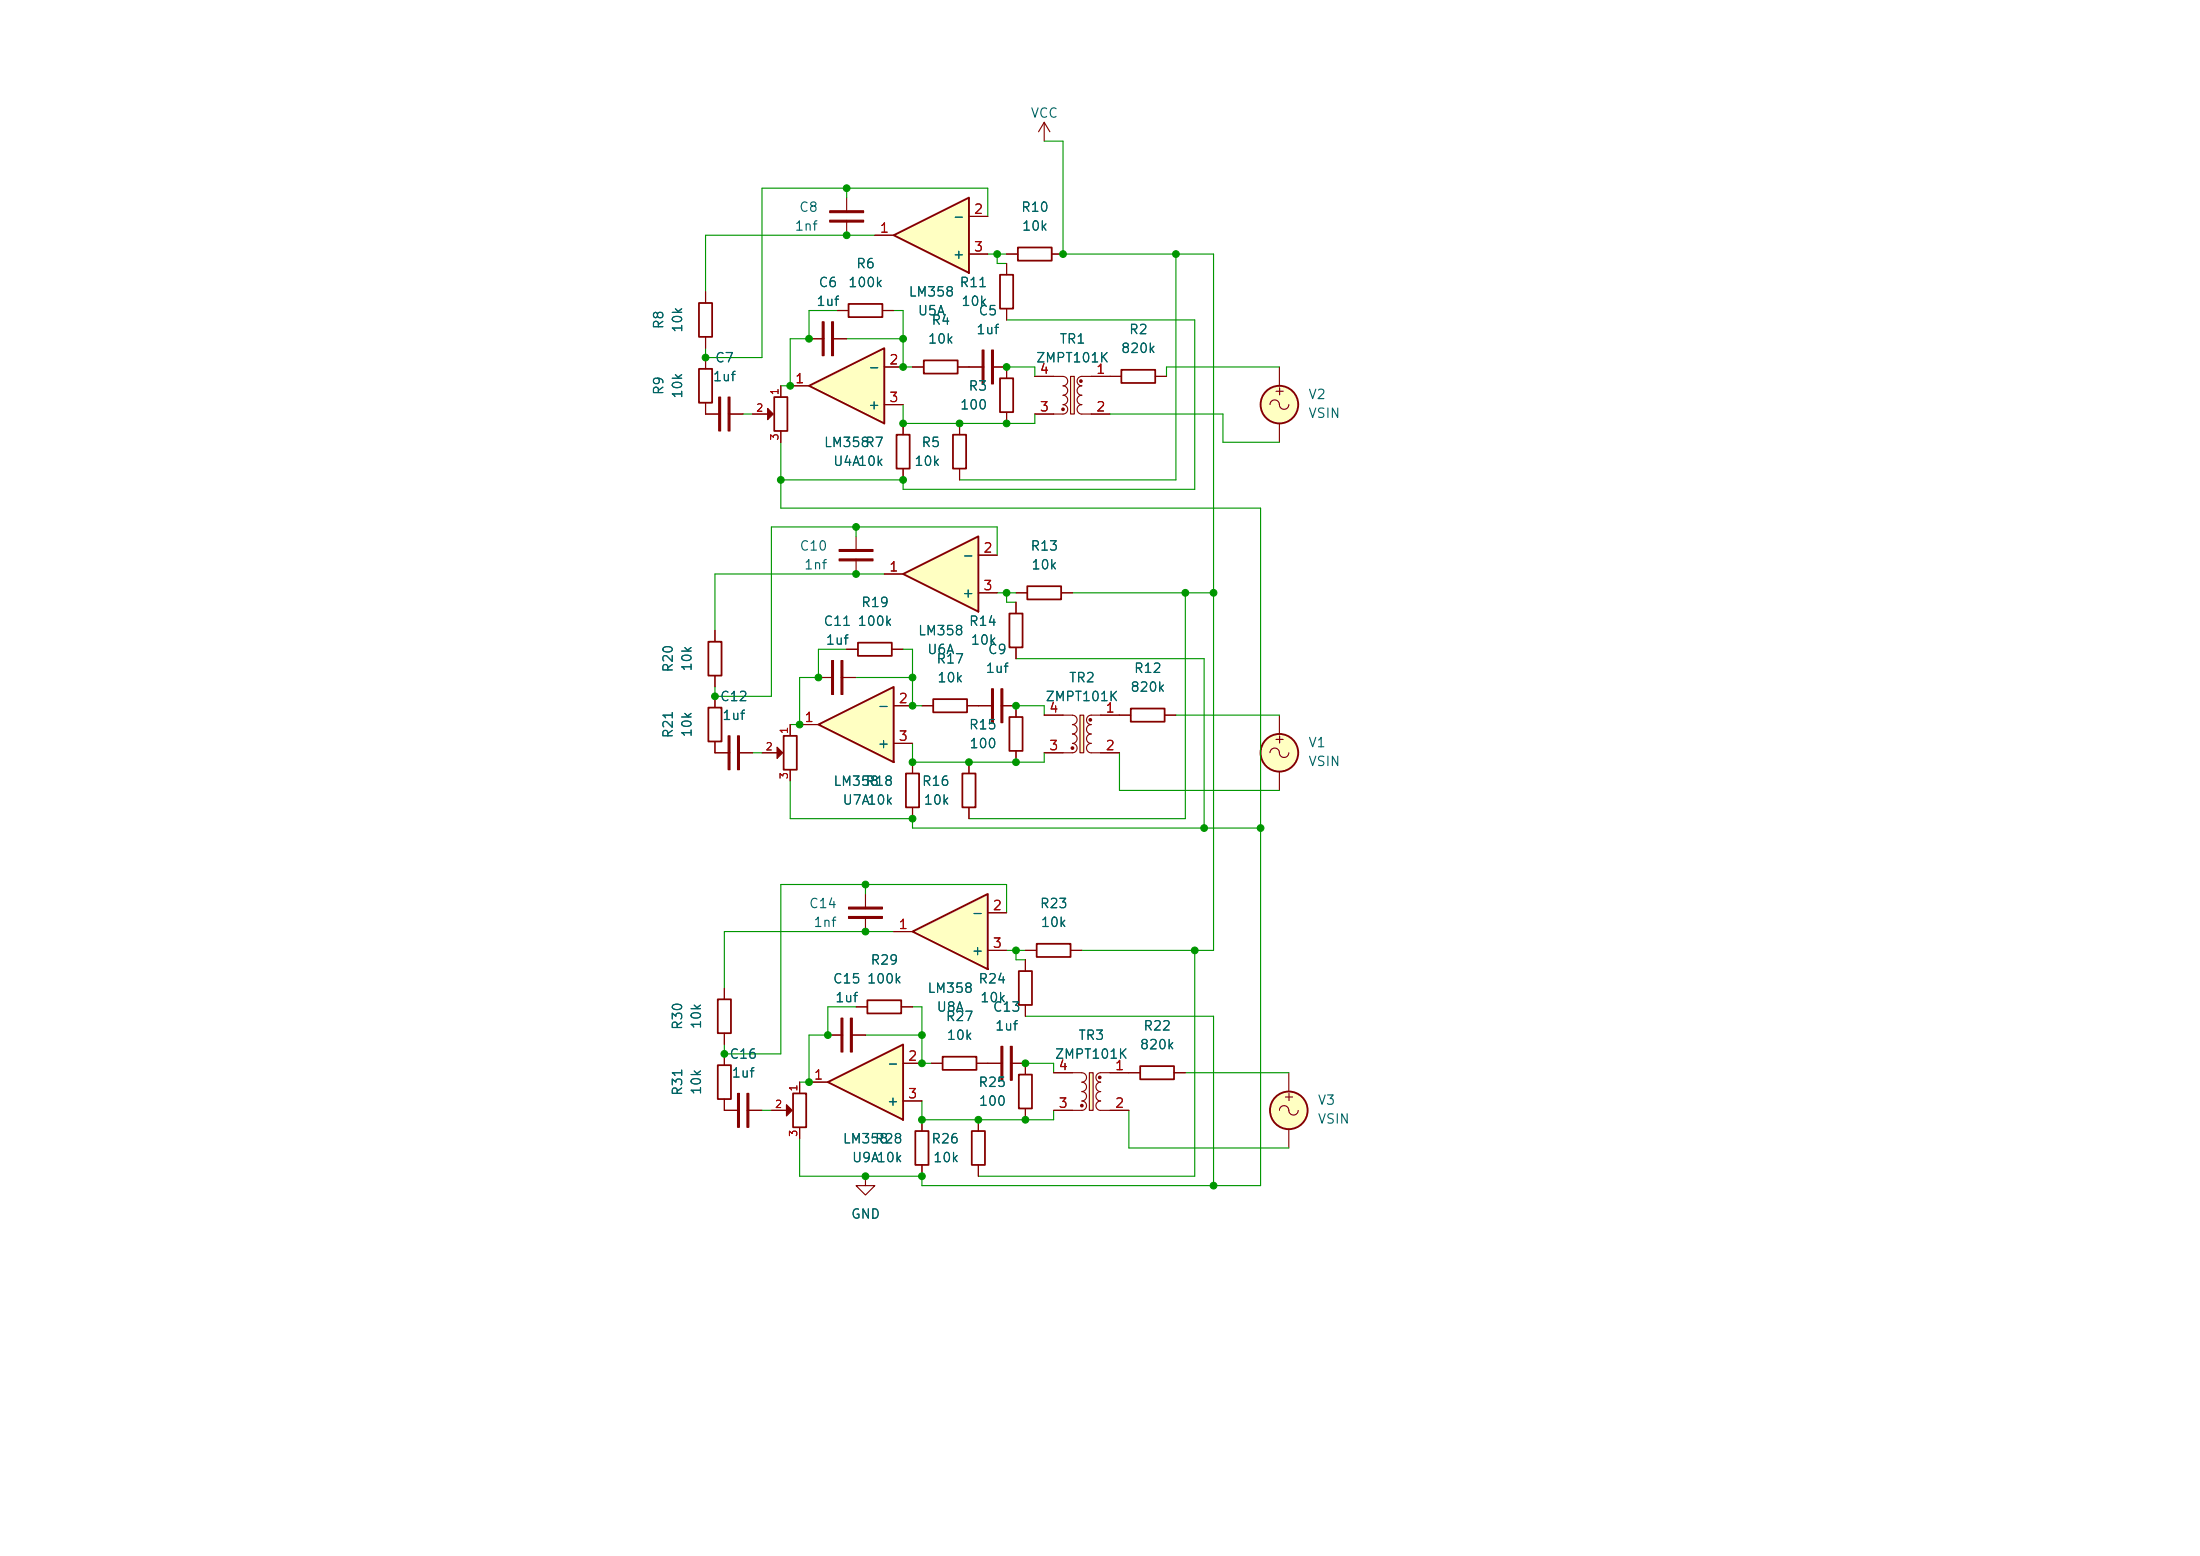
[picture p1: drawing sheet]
<svg xmlns="http://www.w3.org/2000/svg" width="297mm" height="210mm" viewBox="0 0 297 210" stroke-linecap="round" stroke-linejoin="round" font-family="sans-serif">
<path d="M104.5 53.6h1.8v4.6h-1.8zM136.3 82.8h1.7v4.6h-1.7zM127.3 142.6h4.5v1.8h-4.5z" fill="none" stroke="#840000" stroke-width=".24"/>
<g fill="none" stroke="#840000" stroke-width=".15">
<path d="M95.2 55.9h2.1M98.3 55.9h2M101.6 55.9h2M105.4 52.1v1.5M105.4 58.2v1.5M132.1 95.3h2M135.2 95.3h2M137.2 81.3v1.5M137.2 87.4v1.5M116.8 158.8v1.2h-1.2l1.2 1.3 1.3-1.3h-1.3M116.8 158.8h.1M125.7 143.5h1.5"/>
<path d="M131.8 143.5h1.5"/>
</g>
<g fill="#840000" stroke="#840000" stroke-width=".15">
<path d="M135.1 93h.3v4.5h-.3z"/>
<path d="M133.9 93h.2v4.5h-.2z"/>
<path d="M98.3 53.6h.3v4.6h-.3z"/>
<path d="M97 53.6h.3v4.6h-.3z"/>
<path d="M103.6 55.1l.8 .8-.8 .7z"/>
</g>
<path d="M123.2 125.7l10.1-5v10.1z" fill="#ffffc2"/>
<path d="M123.2 125.7l10.1-5v10.1z" fill="none" stroke="#840000" stroke-width=".25"/>
<g fill="none" stroke="#840000" stroke-width=".15">
<path d="M95.2 48.3v1.5M95.2 54.4v1.5M124.5 95.3h1.5M130.6 95.3h1.5M115.6 135.9h1.5M120.6 125.7h2.6M121.7 135.9h1.5M133.3 123.2h2.6M133.3 128.3h2.6M138.4 129.5v1.5M138.4 135.7v1.5M133.3 143.5h2"/>
<path d="M136.4 143.5h2v1.5M138.4 149.6v1.5"/>
</g>
<path d="M94.4 49.8h1.7v4.6h-1.7zM126 94.4h4.6v1.7h-4.6zM117.1 135h4.6v1.8h-4.6zM137.5 131.1h1.8v4.5h-1.8zM137.5 145h1.8v4.6h-1.8z" fill="none" stroke="#840000" stroke-width=".24"/>
<g fill="#840000" stroke="#840000" stroke-width=".15">
<path d="M136.4 141.2h.3v4.6h-.3z"/>
<path d="M135.1 141.2h.3v4.6h-.3z"/>
</g>
<path d="M121.9 77.5l10.2-5.1v10.2z" fill="#ffffc2"/>
<path d="M121.9 77.5l10.2-5.1v10.2z" fill="none" stroke="#840000" stroke-width=".25"/>
<path d="M115.6 72.4v2M115.6 75.5v2M119.4 77.5h2.5M132.1 74.9h2.5M132.1 80h2.5M124.5 151.1v1.5M124.5 157.3v1.5M132.1 151.1v1.5M132.1 157.3v1.5" fill="none" stroke="#840000" stroke-width=".15"/>
<path d="M123.6 152.7h1.7v4.5h-1.7zM131.2 152.7h1.8v4.5h-1.8z" fill="none" stroke="#840000" stroke-width=".24"/>
<g fill="#840000" stroke="#840000" stroke-width=".15">
<path d="M113.3 75.4h4.6v.3h-4.6z"/>
<path d="M113.3 74.2h4.6v.2h-4.6z"/>
</g>
<path d="M109.2 52.1l10.2-5.1v10.2z" fill="#ffffc2"/>
<path d="M109.2 52.1l10.2-5.1v10.2z" fill="none" stroke="#840000" stroke-width=".25"/>
<g fill="none" stroke="#840000" stroke-width=".15">
<path d="M95.2 39.4v1.5M114.3 26.7v2M114.3 29.8v2M95.2 45.5v1.5M106.7 52.1h2.5M119.4 49.5h2.5M119.4 54.6h2.5M121.9 57.2v1.5M149.9 50.8h1.5M156 50.8h1.5M121.9 63.3v1.5M151.1 96.5h1.5"/>
<path d="M157.2 96.5h1.5M123.2 102.9v1.5M123.2 109v1.5"/>
</g>
<path d="M94.4 40.9h1.7v4.6h-1.7zM121 58.7h1.8v4.5h-1.8zM151.4 49.9h4.6v1.8h-4.6zM152.7 95.6h4.5v1.8h-4.5zM122.3 104.4h1.8v4.6h-1.8z" fill="none" stroke="#840000" stroke-width=".24"/>
<g fill="#840000" stroke="#840000" stroke-width=".15">
<path d="M112 29.7h4.6v.3h-4.6z"/>
<path d="M112 28.4h4.6v.3h-4.6z"/>
</g>
<path d="M144.5 50.8h.5v5.1h-.5z" fill="#ffffc2"/>
<path d="M113 41.9h1.5M119.1 41.9h1.5M139.7 50.8h3.8a.63 .63 0 0 1 .6 .6 .63 .63 0 0 1-.6 .7 .64 .64 0 0 1 .6 .6 .64 .64 0 0 1-.6 .6M143.5 53.3a.63 .63 0 0 1 .6 .7 .63 .63 0 0 1-.6 .6 .64 .64 0 0 1 .6 .6 .64 .64 0 0 1-.6 .7h-3.8M144.5 50.8h.5v5.1h-.5zM146 53.3a.64 .64 0 0 0-.6 .7 .64 .64 0 0 0 .6 .6 .64 .64 0 0 0-.6 .7 .64 .64 0 0 0 .6 .6h3.9M149.9 50.8h-3.9a.64 .64 0 0 0-.6 .6 .64 .64 0 0 0 .6 .7 .64 .64 0 0 0-.6 .6 .64 .64 0 0 0 .6 .6" fill="none" stroke="#840000" stroke-width=".15"/>
<g fill="none" stroke="#840000" stroke-width=".25">
<circle cx="143.5" cy="55.2" r=".13"/>
<circle cx="145.9" cy="51.4" r=".13"/>
</g>
<path d="M114.6 41h4.5v1.8h-4.5z" fill="none" stroke="#840000" stroke-width=".24"/>
<path d="M120.6 31.8l10.2-5.1v10.1z" fill="#ffffc2"/>
<path d="M120.6 31.8l10.2-5.1v10.1z" fill="none" stroke="#840000" stroke-width=".25"/>
<g fill="none" stroke="#840000" stroke-width=".15">
<path d="M141 16.5l.7 1.3M141 16.5l-.8 1.3M141 16.5v2.6M118.1 31.8h2.5M130.8 29.2h2.5M130.8 34.3h2.5M135.9 34.3h1.5M142 34.3h1.5M109.2 45.7h2M112.3 45.7h2M114.3 87.6h1.5M120.4 87.6h1.5"/>
<path d="M137.2 80h1.5M143.3 80h1.5"/>
</g>
<g fill="#840000" stroke="#840000" stroke-width=".15">
<path d="M112.3 43.4h.2v4.6h-.2z"/>
<path d="M111 43.4h.3v4.6h-.3z"/>
</g>
<path d="M137.4 33.4h4.6v1.8h-4.6zM138.7 79.1h4.6v1.8h-4.6zM115.8 86.7h4.6v1.8h-4.6z" fill="none" stroke="#840000" stroke-width=".24"/>
<path d="M145.8 96.5h.5v5.1h-.5z" fill="#ffffc2"/>
<g fill="none" stroke="#840000" stroke-width=".15">
<path d="M135.9 35.6v1.5M123.2 49.5h1.5M129.3 49.5h3.5M133.9 49.5h2M135.9 41.7v1.5M171.4 54.6a.67 .67 0 0 1 .8-.6 .67 .67 0 0 1 .6 .8 .64 .64 0 0 0 .7 .4 .64 .64 0 0 0 .5-.6M172.7 49.5v2.6M172.7 57.2v2.5M96.5 85.1v1.5M96.5 91.2v1.5M96.5 94v1.5M106.7 97.8v1.5"/>
<path d="M110.5 91.4h2M113.6 91.4h2M137.2 95.3v1.5M141 96.5h3.8a.63 .63 0 0 1 .6 .7 .63 .63 0 0 1-.6 .6M144.8 97.8a.63 .63 0 0 1 .6 .6 .63 .63 0 0 1-.6 .7 .64 .64 0 0 1 .6 .6 .64 .64 0 0 1-.6 .6 .64 .64 0 0 1 .6 .7 .64 .64 0 0 1-.6 .6h-3.8M145.8 96.5h.5v5.1h-.5zM147.3 97.8a.64 .64 0 0 0-.6 .6 .64 .64 0 0 0 .6 .7 .64 .64 0 0 0-.6 .6 .64 .64 0 0 0 .6 .6 .64 .64 0 0 0-.6 .7 .64 .64 0 0 0 .6 .6M151.1 96.5h-3.8a.64 .64 0 0 0-.6 .7 .64 .64 0 0 0 .6 .6M172.7 96.5v2.6M96.5 100.1v1.5h2M99.6 101.6h2M102.9 101.6h2"/>
<path d="M106.7 103.9v1.5M130.8 102.9v1.5M130.8 109v1.5M137.2 101.4v1.5M147.3 101.6h3.8M171.4 101.6a.67 .67 0 0 1 .8-.6 .67 .67 0 0 1 .6 .8 .64 .64 0 0 0 .7 .4 .64 .64 0 0 0 .5-.6M172.7 104.1v2.6M111.8 139.7h2M114.8 139.7h2M116.8 120.7v2M116.8 123.7v2M138.4 128.3h1.5"/>
<path d="M144.5 128.3h1.5M97.8 142.2v1.5M97.8 148.4v1.5M172.7 149.9a.67 .67 0 0 1 .8-.7 .67 .67 0 0 1 .5 .9 .64 .64 0 0 0 .7 .4 .64 .64 0 0 0 .6-.6M174 144.8v2.5M174 152.4v2.5"/>
</g>
<g fill="none" stroke="#840000" stroke-width=".25">
<circle cx="172.7" cy="54.6" r="2.54"/>
<circle cx="147.2" cy="97.2" r=".13"/>
<circle cx="144.8" cy="101" r=".13"/>
<circle cx="172.7" cy="101.6" r="2.54"/>
<circle cx="174" cy="149.9" r="2.54"/>
</g>
<g fill="#ffffc2" stroke="#ffffc2" stroke-width=".14">
<circle cx="172.7" cy="101.6" r="2.54"/>
<circle cx="172.7" cy="54.6" r="2.54"/>
<circle cx="174" cy="149.9" r="2.54"/>
</g>
<path d="M135 37.1h1.8v4.6h-1.8zM124.7 48.6h4.6v1.8h-4.6zM95.6 95.5h1.8v4.6h-1.8zM95.6 86.6h1.8v4.6h-1.8zM105.8 99.3h1.8v4.6h-1.8zM136.3 96.8h1.7v4.5h-1.7zM129.9 104.4h1.8v4.6h-1.8zM140 127.4h4.5v1.8h-4.5zM96.9 143.8h1.8v4.5h-1.8z" fill="none" stroke="#840000" stroke-width=".24"/>
<g fill="#840000" stroke="#840000" stroke-width=".15">
<path d="M133.9 47.2h.2v4.6h-.2z"/>
<path d="M132.6 47.2h.2v4.6h-.2z"/>
<path d="M99.6 99.3h.2v4.6h-.2z"/>
<path d="M98.3 99.3h.3v4.6h-.3z"/>
<path d="M104.9 100.8l.8 .8-.8 .8z"/>
<path d="M114.8 137.4h.3v4.6h-.3z"/>
<path d="M113.5 137.4h.3v4.6h-.3z"/>
<path d="M114.6 123.7h4.5v.3h-4.5z"/>
<path d="M114.6 122.4h4.5v.3h-4.5z"/>
<path d="M113.5 89.2h.3v4.5h-.3z"/>
<path d="M112.3 89.2h.2v4.5h-.2z"/>
</g>
<path d="M111.8 146.1l10.1-5.1v10.1z" fill="#ffffc2"/>
<path d="M111.8 146.1l10.1-5.1v10.1z" fill="none" stroke="#840000" stroke-width=".25"/>
<path d="M97.8 133.4v1.5M97.8 139.5v1.5M109.2 146.1h2.6M121.9 143.5h2.6M121.9 148.6h2.6" fill="none" stroke="#840000" stroke-width=".15"/>
<path d="M96.9 134.9h1.8v4.5h-1.8z" fill="none" stroke="#840000" stroke-width=".24"/>
<path d="M147.1 144.8h.5v5.1h-.5z" fill="#ffffc2"/>
<path d="M142.2 144.8h3.8a.63 .63 0 0 1 .7 .6 .63 .63 0 0 1-.7 .7M146 146.1a.63 .63 0 0 1 .7 .6 .63 .63 0 0 1-.7 .6 .64 .64 0 0 1 .7 .7 .64 .64 0 0 1-.7 .6 .64 .64 0 0 1 .7 .6 .64 .64 0 0 1-.7 .7h-3.8M147.1 144.8h.5v5.1h-.5zM148.6 146.1a.64 .64 0 0 0-.7 .6 .64 .64 0 0 0 .7 .6 .64 .64 0 0 0-.7 .7 .64 .64 0 0 0 .7 .6 .64 .64 0 0 0-.7 .6 .64 .64 0 0 0 .7 .7M148.6 149.9h3.8M152.4 144.8h-3.8a.64 .64 0 0 0-.7 .6 .64 .64 0 0 0 .7 .7" fill="none" stroke="#840000" stroke-width=".15"/>
<g fill="none" stroke="#840000" stroke-width=".25">
<circle cx="146" cy="149.2" r=".13"/>
<circle cx="148.5" cy="145.4" r=".13"/>
</g>
<path d="M110.5 97.8l10.1-5.1v10.2z" fill="#ffffc2"/>
<path d="M110.5 97.8l10.1-5.1v10.2z" fill="none" stroke="#840000" stroke-width=".25"/>
<g fill="none" stroke="#840000" stroke-width=".15">
<path d="M95.2 39.4v1.5M118.1 31.8h2.5M130.8 29.2h2.5M130.8 34.3h2.5M135.9 35.6v1.5M135.9 34.3h1.5M142 34.3h1.5M95.2 45.5v1.5M95.2 48.3v1.5M95.2 54.4v1.5h2.1M98.3 55.9h2M101.6 55.9h2"/>
<path d="M105.4 52.1v1.5M105.4 58.2v1.5M106.7 52.1h2.5M109.2 45.7h2M112.3 45.7h2M113 41.9h1.5M119.1 41.9h1.5M119.4 49.5h2.5M119.4 54.6h2.5M121.9 57.2v1.5M123.2 49.5h1.5M129.3 49.5h3.5"/>
<path d="M129.5 57.2v1.5M133.9 49.5h2v1.5M135.9 41.7v1.5M135.9 55.7v1.5M139.7 50.8h2.5M139.7 55.9h2.5M147.3 50.8h4.1M147.3 55.9h2.6M156 50.8h1.5M119.4 77.5h2.5M121.9 63.3v1.5M129.5 63.3v1.5"/>
<path d="M132.1 74.9h2.5M96.5 85.1v1.5M96.5 91.2v1.5M96.5 94v1.5M106.7 97.8v1.5M107.9 97.8h2.6M110.5 91.4h2M113.6 91.4h2M114.3 87.6h1.5M120.4 87.6h1.5M120.6 95.3h2.6M124.5 95.3h1.5"/>
<path d="M130.6 95.3h3.5M132.1 80h2.5M135.2 95.3h2v1.5M137.2 81.3v1.5M137.2 87.4v1.5M137.2 80h1.5M141 96.5h2.5M143.3 80h1.5M148.6 96.5h4M157.2 96.5h1.5M96.5 100.1v1.5h2M99.6 101.6h2"/>
<path d="M102.9 101.6h2M106.7 103.9v1.5M120.6 100.3h2.6M123.2 102.9v1.5M123.2 109v1.5M130.8 102.9v1.5M130.8 109v1.5M137.2 101.4v1.5M141 101.6h2.5M148.6 101.6h2.5M97.8 133.4v1.5M97.8 139.5v1.5"/>
<path d="M111.8 139.7h2M114.8 139.7h2M115.6 135.9h1.5M120.6 125.7h2.6M121.7 135.9h1.5M133.3 123.2h2.6M133.3 128.3h2.6M138.4 129.5v1.5M138.4 135.7v1.5M138.4 128.3h1.5M144.5 128.3h1.5M97.8 148.4v1.5h2"/>
<path d="M97.8 142.2v1.5M100.9 149.9h2M104.1 149.9h2M107.9 146.1v1.5M107.9 152.2v1.5M109.2 146.1h2.6M116.8 158.8h.1M121.9 143.5h2.6M121.9 148.6h2.6M124.5 151.1v1.5M124.5 157.3v1.5M125.7 143.5h1.5"/>
<path d="M131.8 143.5h3.5M132.1 151.1v1.5M132.1 157.3v1.5M136.4 143.5h2v1.5M138.4 149.6v1.5M142.2 149.9h2.6M142.2 144.8h2.6M149.9 149.9h2.5M149.9 144.8h4M158.5 144.8h1.5"/>
</g>
<g fill="#840000" stroke="#840000" stroke-width=".15">
<path d="M100.8 147.6h.3v4.5h-.3z"/>
<path d="M99.6 147.6h.2v4.5h-.2z"/>
<path d="M106.2 149.1l.7 .8-.7 .7z"/>
</g>
<path d="M128.7 58.7h1.7v4.5h-1.7zM135 51.1h1.8v4.5h-1.8zM107.1 147.6h1.7v4.5h-1.7zM153.9 143.9h4.6v1.8h-4.6z" fill="none" stroke="#840000" stroke-width=".24"/>
<g fill="none" stroke="#009600" stroke-width=".15">
<path d="M141 19.1h2.5v15.2h20.3v94h-17.8M114.3 25.4v1.3M118.1 31.8h-22.9v7.6M133.3 34.3h2.6M133.3 29.2v-3.8h-30.4v22.9h-7.7v-1.3M134.6 34.3v1.3h1.3M158.7 34.3v30.5h-29.2M100.3 55.9h1.3M105.4 59.7v8.9h64.8v91.4h-45.7v-1.2h-16.6v-5.1M113 41.9h-3.8v3.8h-2.5v6.4h-1.3M114.3 45.7h7.6M120.6 41.9h1.3v7.6h1.3"/>
<path d="M121.9 54.6v2.6h17.8v-1.3M135.9 43.2h25.4v22.8h-39.4v-1.2h-16.5M135.9 49.5h3.8v1.3M149.9 55.9h15.2v3.8h7.6M172.7 49.5h-15.2v1.3M115.6 71.1v1.3M119.4 77.5h-22.9v7.6M134.6 74.9v-3.8h-30.5v22.9h-7.6v-1.3M114.3 87.6h-3.8v3.8h-2.6v6.4h-1.2M115.6 91.4h7.6M121.9 87.6h1.3v7.7h1.3M134.6 80h2.6"/>
<path d="M135.9 80v1.3h1.3M137.2 95.3h3.8v1.2M137.2 88.9h25.4v22.9M144.8 80h19M158.7 96.5h14M160 80v30.5h-29.2M101.6 101.6h1.3M106.7 105.4v5.1h16.5v1.3h47M116.8 119.4v1.3M123.2 100.3v2.6h17.8v-1.3M151.1 101.6v5.1h21.6M115.6 135.9h-3.8v3.8h-2.6v6.4h-1.3"/>
<path d="M116.8 139.7h7.7M120.6 125.7h-22.8v7.7M123.2 135.9h1.3v7.6h1.2M135.9 123.2v-3.8h-30.5v22.8h-7.6v-1.2M135.9 128.3h2.5M137.2 128.3v1.2h1.2M138.4 137.2h25.4v22.8M161.3 128.3v30.5h-29.2M102.9 149.9h1.2M124.5 148.6v2.5h17.7v-1.2M138.4 143.5h3.8v1.3M152.4 149.9v5h21.6"/>
<path d="M160 144.8h14"/>
</g>
<g fill="#009600" stroke="#009600" stroke-width=".14">
<circle cx="111.8" cy="139.7" r=".46"/>
<circle cx="116.8" cy="119.4" r=".46"/>
<circle cx="116.8" cy="125.7" r=".46"/>
<circle cx="124.5" cy="143.5" r=".46"/>
<circle cx="109.2" cy="146.1" r=".46"/>
<circle cx="97.8" cy="142.2" r=".46"/>
<circle cx="96.5" cy="94" r=".46"/>
<circle cx="123.2" cy="95.3" r=".46"/>
<circle cx="107.9" cy="97.8" r=".46"/>
<circle cx="110.5" cy="91.4" r=".46"/>
<circle cx="123.2" cy="102.9" r=".46"/>
<circle cx="130.8" cy="102.9" r=".46"/>
<circle cx="123.2" cy="110.5" r=".46"/>
<circle cx="124.5" cy="139.7" r=".46"/>
<circle cx="124.5" cy="151.1" r=".46"/>
<circle cx="137.2" cy="128.3" r=".46"/>
<circle cx="138.4" cy="151.1" r=".46"/>
<circle cx="132.1" cy="151.1" r=".46"/>
<circle cx="138.4" cy="143.5" r=".46"/>
<circle cx="116.8" cy="158.8" r=".46"/>
<circle cx="124.5" cy="158.8" r=".46"/>
<circle cx="123.2" cy="91.4" r=".46"/>
<circle cx="137.2" cy="102.9" r=".46"/>
<circle cx="163.8" cy="80" r=".46"/>
<circle cx="160" cy="80" r=".46"/>
<circle cx="161.3" cy="128.3" r=".46"/>
<circle cx="109.2" cy="45.7" r=".46"/>
<circle cx="121.9" cy="45.7" r=".46"/>
<circle cx="121.9" cy="49.5" r=".46"/>
<circle cx="114.3" cy="31.8" r=".46"/>
<circle cx="114.3" cy="25.4" r=".46"/>
<circle cx="135.9" cy="49.5" r=".46"/>
<circle cx="134.6" cy="34.3" r=".46"/>
<circle cx="158.7" cy="34.3" r=".46"/>
<circle cx="143.5" cy="34.3" r=".46"/>
<circle cx="135.9" cy="57.2" r=".46"/>
<circle cx="135.9" cy="80" r=".46"/>
<circle cx="95.2" cy="48.3" r=".46"/>
<circle cx="105.4" cy="64.8" r=".46"/>
<circle cx="137.2" cy="95.3" r=".46"/>
<circle cx="115.6" cy="71.1" r=".46"/>
<circle cx="115.6" cy="77.5" r=".46"/>
<circle cx="106.7" cy="52.1" r=".46"/>
<circle cx="121.9" cy="57.2" r=".46"/>
<circle cx="129.5" cy="57.2" r=".46"/>
<circle cx="121.9" cy="64.8" r=".46"/>
<circle cx="163.8" cy="160" r=".46"/>
<circle cx="170.2" cy="111.8" r=".46"/>
<circle cx="162.6" cy="111.8" r=".46"/>
</g>
<g font-size="1.3" fill="#006464">
<text x="139.1" y="16.2">VCC</text>
<text x="107.8" y="28.9">C8</text>
<text x="137.8" y="28.9">R10</text>
<text x="107.2" y="31.5">1nf</text>
<text x="128.5" y="30.2">-</text>
<text x="128.5" y="35.3">+</text>
<text x="137.9" y="31.5">10k</text>
<text x="110.1" y="41.6">1uf</text>
<text x="110.4" y="39.1">C6</text>
<text x="114.4" y="39.1">100k</text>
<text x="115.5" y="36.5">R6</text>
<text x="122.6" y="40.3">LM358</text>
<text x="129.4" y="39.1">R11</text>
<text x="129.7" y="41.6">10k</text>
<text x="89.9" y="44.5" transform="rotate(-90 89.9 44.5)">R8</text>
<text x="92.4" y="45" transform="rotate(-90 92.4 45)">10k</text>
<text x="123.8" y="42.9">U5A</text>
<text x="125.2" y="46.7">10k</text>
<text x="125.7" y="44.2">R4</text>
<text x="131.7" y="45.4">1uf</text>
<text x="132" y="42.9">C5</text>
<text x="143" y="46.7">TR1</text>
<text x="151.2" y="48">820k</text>
<text x="152.3" y="45.4">R2</text>
<text x="89.9" y="53.4" transform="rotate(-90 89.9 53.4)">R9</text>
<text x="92.4" y="53.9" transform="rotate(-90 92.4 53.9)">10k</text>
<text x="96.1" y="51.8">1uf</text>
<text x="96.4" y="49.2">C7</text>
<text x="117.1" y="50.5">-</text>
<text x="130.7" y="53">R3</text>
<text x="139.8" y="49.2">ZMPT101K</text>
<text x="117.1" y="55.6">+</text>
<text x="129.5" y="55.6">100</text>
<text x="176.5" y="54.2">V2</text>
<text x="176.5" y="56.7">VSIN</text>
<text x="111.1" y="60.7">LM358</text>
<text x="112.4" y="63.2">U4A10k</text>
<text x="116.7" y="60.7">R7</text>
<text x="123.3" y="63.2">10k</text>
<text x="124.3" y="60.7">R5</text>
<text x="107.9" y="74.6">C10</text>
<text x="108.5" y="77.2">1nf</text>
<text x="129.8" y="75.9">-</text>
<text x="139" y="74.6">R13</text>
<text x="139.1" y="77.2">10k</text>
<text x="116.2" y="82.3">R19</text>
<text x="129.8" y="81">+</text>
<text x="111.1" y="84.8">C11</text>
<text x="111.4" y="87.3">1uf</text>
<text x="115.7" y="84.8">100k</text>
<text x="123.8" y="86.1">LM358</text>
<text x="125.1" y="88.6">U6A</text>
<text x="126.3" y="89.9">R17</text>
<text x="130.7" y="84.8">R14</text>
<text x="131" y="87.3">10k</text>
<text x="133.3" y="88.6">C9</text>
<text x="91.1" y="90.8" transform="rotate(-90 91.1 90.8)">R20</text>
<text x="93.7" y="90.7" transform="rotate(-90 93.7 90.7)">10k</text>
<text x="97.1" y="95">C12</text>
<text x="126.4" y="92.4">10k</text>
<text x="133" y="91.1">1uf</text>
<text x="141" y="95">ZMPT101K</text>
<text x="144.2" y="92.4">TR2</text>
<text x="152.5" y="93.7">820k</text>
<text x="153" y="91.1">R12</text>
<text x="91.1" y="99.7" transform="rotate(-90 91.1 99.7)">R21</text>
<text x="93.7" y="99.6" transform="rotate(-90 93.7 99.6)">10k</text>
<text x="97.4" y="97.5">1uf</text>
<text x="118.4" y="96.2">-</text>
<text x="118.4" y="101.3">+</text>
<text x="130.7" y="98.8">R15</text>
<text x="130.8" y="101.3">100</text>
<text x="176.5" y="101.2">V1</text>
<text x="112.4" y="106.4">LM358</text>
<text x="116.7" y="106.4">R18</text>
<text x="124.4" y="106.4">R16</text>
<text x="176.5" y="103.7">VSIN</text>
<text x="113.7" y="108.9">U7A10k</text>
<text x="124.6" y="108.9">10k</text>
<text x="109.1" y="122.9">C14</text>
<text x="109.7" y="125.4">1nf</text>
<text x="131.1" y="124.2">-</text>
<text x="140.3" y="122.9">R23</text>
<text x="140.4" y="125.4">10k</text>
<text x="117.4" y="130.5">R29</text>
<text x="131.1" y="129.2">+</text>
<text x="112.4" y="133.1">C15</text>
<text x="112.7" y="135.6">1uf</text>
<text x="117" y="133.1">100k</text>
<text x="125.1" y="134.3">LM358</text>
<text x="126.4" y="136.9">U8A</text>
<text x="132" y="133.1">R24</text>
<text x="132.2" y="135.6">10k</text>
<text x="133.9" y="136.9">C13</text>
<text x="92.4" y="139.1" transform="rotate(-90 92.4 139.1)">R30</text>
<text x="95" y="139" transform="rotate(-90 95 139)">10k</text>
<text x="98.4" y="143.2">C16</text>
<text x="127.6" y="138.1">R27</text>
<text x="127.7" y="140.7">10k</text>
<text x="134.2" y="139.4">1uf</text>
<text x="142.3" y="143.2">ZMPT101K</text>
<text x="145.5" y="140.7">TR3</text>
<text x="153.8" y="141.9">820k</text>
<text x="154.3" y="139.4">R22</text>
<text x="92.4" y="148" transform="rotate(-90 92.4 148)">R31</text>
<text x="95" y="147.9" transform="rotate(-90 95 147.9)">10k</text>
<text x="98.7" y="145.8">1uf</text>
<text x="119.6" y="144.5">-</text>
<text x="119.6" y="149.6">+</text>
<text x="132" y="147">R25</text>
<text x="132" y="149.6">100</text>
<text x="177.8" y="149.4">V3</text>
<text x="113.7" y="154.6">LM358</text>
<text x="118" y="154.6">R28</text>
<text x="125.6" y="154.6">R26</text>
<text x="177.8" y="152">VSIN</text>
<text x="114.9" y="157.2">U9A10k</text>
<text x="125.9" y="157.2">10k</text>
<text x="114.8" y="164.8">GND</text>
</g>
<g font-size="1.3" fill="#a90000">
<text x="131.4" y="29.2">2</text>
<text x="118.7" y="31.7">1</text>
<text x="131.4" y="34.3">3</text>
<text x="107.2" y="52">1</text>
<text x="119.9" y="49.5">2</text>
<text x="140.3" y="50.8">4</text>
<text x="147.9" y="50.8">1</text>
<text x="119.9" y="54.6">3</text>
<text x="140.3" y="55.9">3</text>
<text x="147.9" y="55.9">2</text>
<text x="119.9" y="77.4">1</text>
<text x="132.6" y="74.9">2</text>
<text x="132.6" y="80">3</text>
<text x="121.2" y="95.2">2</text>
<text x="108.5" y="97.8">1</text>
<text x="121.2" y="100.3">3</text>
<text x="141.5" y="101.6">3</text>
<text x="141.5" y="96.5">4</text>
<text x="149.2" y="96.5">1</text>
<text x="149.2" y="101.6">2</text>
<text x="121.2" y="125.7">1</text>
<text x="133.9" y="123.2">2</text>
<text x="133.9" y="128.2">3</text>
<text x="122.5" y="143.5">2</text>
<text x="109.8" y="146">1</text>
<text x="122.5" y="148.6">3</text>
<text x="142.8" y="149.8">3</text>
<text x="142.8" y="144.8">4</text>
<text x="150.4" y="144.8">1</text>
<text x="150.4" y="149.8">2</text>
</g>
<g font-size="1.3" fill="#840000">
<text x="171.8" y="53.7">+</text>
<text x="171.8" y="100.7">+</text>
<text x="173.1" y="148.9">+</text>
</g>
<g font-size="1" fill="#a90000">
<text x="105.3" y="53.4" transform="rotate(-90 105.3 53.4)">1</text>
<text x="102" y="55.8">2</text>
<text x="105.3" y="59.5" transform="rotate(-90 105.3 59.5)">3</text>
<text x="103.3" y="101.5">2</text>
<text x="106.6" y="99.1" transform="rotate(-90 106.6 99.1)">1</text>
<text x="106.6" y="105.3" transform="rotate(-90 106.6 105.3)">3</text>
<text x="104.5" y="149.8">2</text>
<text x="107.9" y="147.4" transform="rotate(-90 107.9 147.4)">1</text>
<text x="107.9" y="153.5" transform="rotate(-90 107.9 153.5)">3</text>
</g>
</svg>
